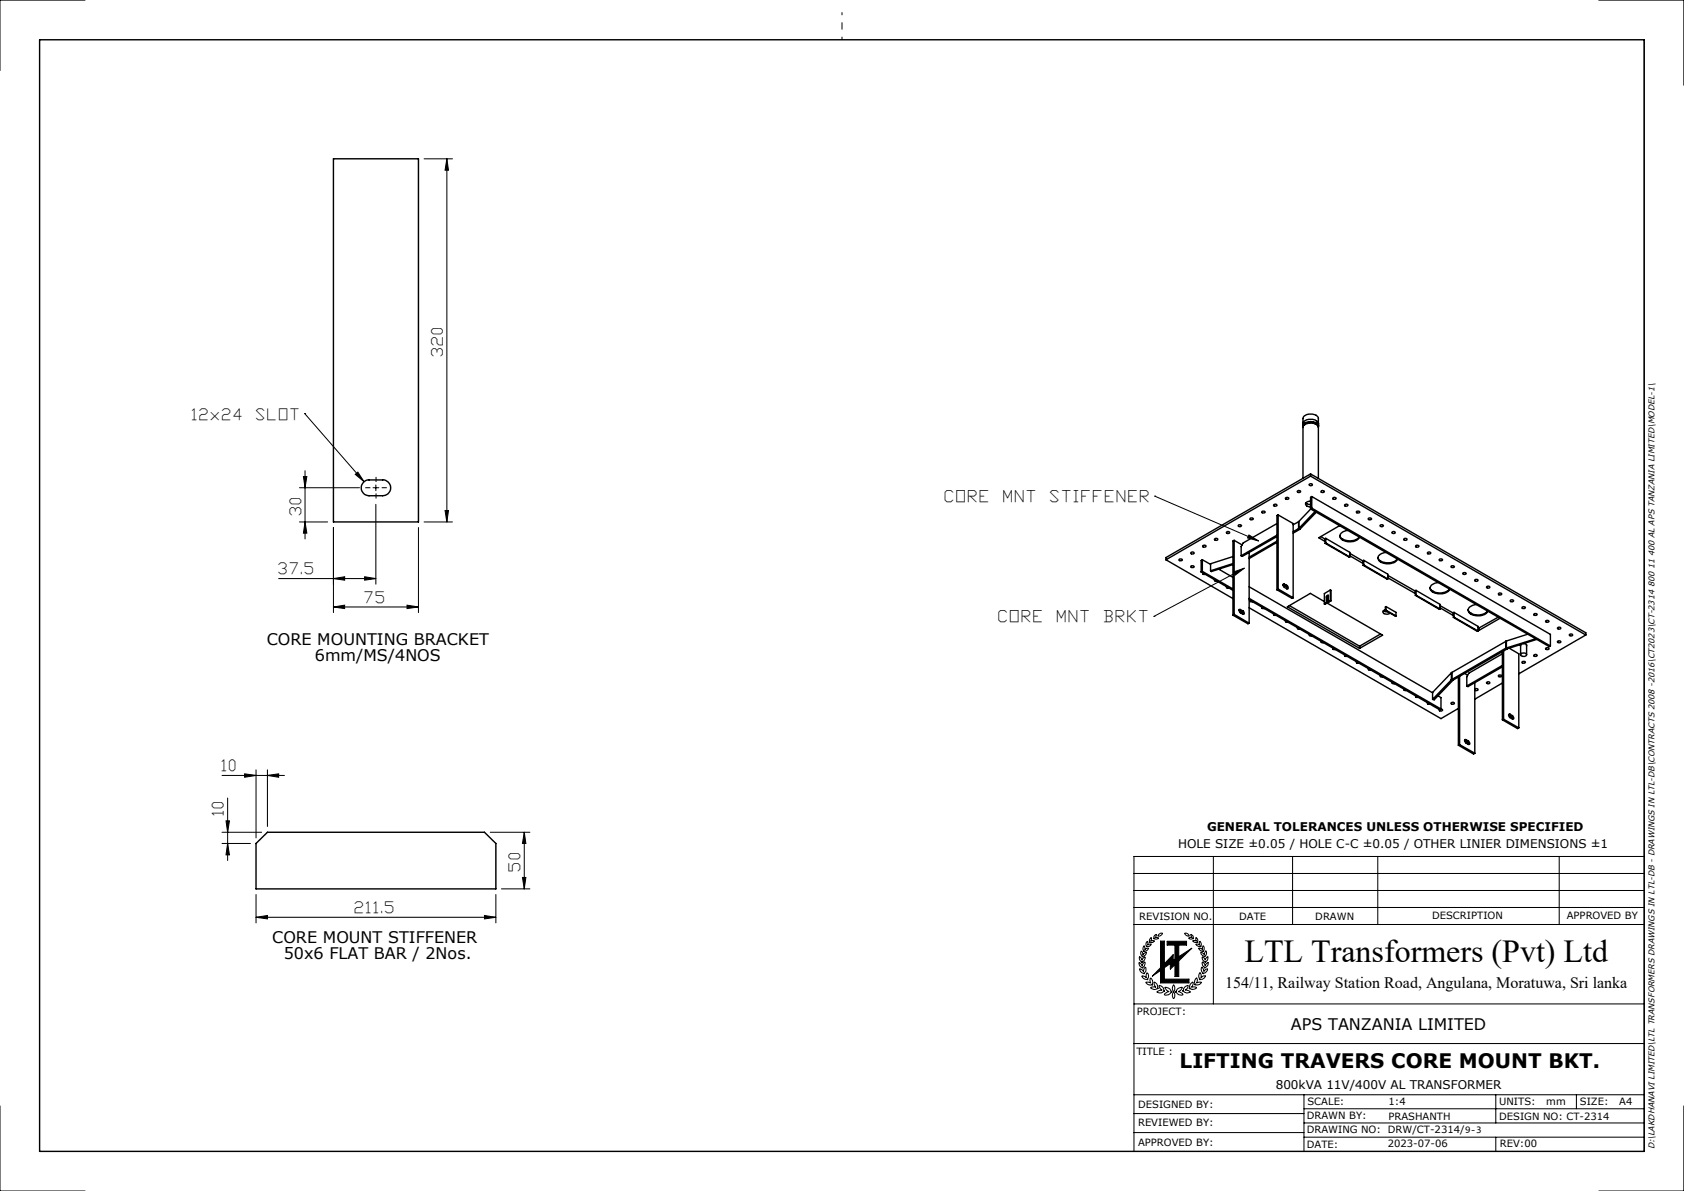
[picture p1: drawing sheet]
<svg xmlns="http://www.w3.org/2000/svg" width="297mm" height="210mm" viewBox="0 0 297 210" stroke-linecap="round" stroke-linejoin="round" font-family="sans-serif">
<g fill="none" stroke="#000" stroke-width=".25">
<path d="M7 7h283v196h-283zM58.8 28h15v64h-15zM229.8 75.1v-.4a1.48 1.48 0 0 1 2-.7l.7 .5 .1 .6M229.8 75.3v-.1a1.17 1.17 0 0 1 1.5-.8l1 .2 .2 .4v.3M229.8 74.5v-.7a1.42 1.42 0 0 1 1.9-.7l.4 .1 .3 .3 .1 1M230.2 74.6l-.1 .3M230.2 74.6v.2M231.5 74.4l-1.3 .2M231.5 74.4l.9 .7M231.5 74.4v.2M64.2 85l.6-.4h2.7a1.39 1.39 0 0 1 1.4 1.4 1.39 1.39 0 0 1-1.4 1.4h-2.4a1.4 1.4 0 0 1-1.3-.9 1.4 1.4 0 0 1 .4-1.5zM205.6 98.7l11.9 6.8"/>
<path d="M208 98.6h.4a.17 .17 0 0 1 .1 .2 .17 .17 0 0 1-.2 .1h-.2a.16 .16 0 0 1-.2-.1 .16 .16 0 0 1 .1-.2zM210 99.8h.4a.19 .19 0 0 1 .2 .2 .19 .19 0 0 1-.3 .1l-.3-.1zM210 97.4h.4a.19 .19 0 0 1 .2 .2 .19 .19 0 0 1-.3 .1l-.3-.1zM212.1 98.7l-.3 .1v2.1M212.1 98.7v2M212.1 98.7l1.4 .8M212.2 96.2l.2-.1a.22 .22 0 0 1 .3 .3 .22 .22 0 0 1-.4 .1l-.2-.1zM214.2 95l.2-.1a.23 .23 0 0 1 .3 .1 .23 .23 0 0 1 0 .3 .23 .23 0 0 1-.4-.1zM216.3 93.9l.3-.2a.2 .2 0 0 1 .3 .2 .2 .2 0 0 1-.3 .2zM217.5 98.1l-4 1.3v1.2M217.5 99.4l-4 1.2M217.5 99.5l-3.9 1.3-.1-.2"/>
<path d="M217.7 95.3v13M217.7 95.3l1.4 .8M217.7 95.3l-.2 .1v13.1M218.4 92.6h.4a.14 .14 0 0 1 .2 .1 .14 .14 0 0 1-.2 .1h-.2a.16 .16 0 0 1-.2 0 .16 .16 0 0 1 0-.2zM220.3 97.4v12.5M220.5 91.4l.4-.1a.2 .2 0 0 1 .1 .3 .2 .2 0 0 1-.3 0 .16 .16 0 0 1-.2 0 .16 .16 0 0 1 0-.2zM222.6 90.2h.5a.25 .25 0 0 1-.3 .3 .25 .25 0 0 1-.2-.3zM224.6 89l.4-.1a.17 .17 0 0 1 .2 .2 .17 .17 0 0 1-.2 .1h-.2zM225.2 95.4l-4.9 2.8M225.2 95.6l-4.9 2.9M225.2 94.4l-6.3 3.6M225.2 92.3l-5.9 3.4-.4 .7v1.6"/>
<path d="M225.2 94.6l-6.1 3.5-.2-.1M225.4 90.8l2.7 1.5v13.1M225.4 90.8v13M225.4 90.8l-.2 .1v13.1M226.7 87.8l.3-.1a.2 .2 0 0 1 .3 .2 .2 .2 0 0 1-.3 .1h-.3zM228.8 86.6l.2-.1a.24 .24 0 0 1 .3 0 .24 .24 0 0 1 0 .4 .24 .24 0 0 1-.3-.1zM229 93.2h.1M229 93.2l.2 .1M229 92v1.2M229 92l-.9 .5M229 93.2l-.9 .6M229.1 92h-.1"/>
<path d="M229.1 93.2l.2 .1M229.1 92v1.2M229.2 93.3l-1.1 .7M229.3 93.3h-.1M229.8 84.3v-8.9a1.41 1.41 0 0 1 1.9-.8l.5 .3 .3 .4v9M230.3 88.6l.4 .3 .4 .1M230.9 85.4l.2-.1a.23 .23 0 0 1 .3 0 .23 .23 0 0 1 0 .4 .23 .23 0 0 1-.4-.1zM231.1 88.4h-.3a.48 .48 0 0 0-.5 .5 .48 .48 0 0 0 .5 .5h.3M231.1 83.6l-25.5 14.7v.4M231.1 83.6v.4M231.1 84l-25.5 14.7M231.1 83.6l48.6 28v.4"/>
<path d="M231.1 84l48.6 28M231.1 89.7l42.1 24.3 .2-.1M231.2 89.7l-2.1 2.3M231.4 87.6l-.3 .1v2M231.4 89.6l-.3 .1M231.4 87.6v2M231.4 87.6l42 24.3v2M231.4 89.6l42 24.3M232 90.2l-2.9 3M232.2 90.3l-2.9 3M232.9 94.6l.8 .5M233 86.6l.3-.1a.18 .18 0 0 1 .2 .1 .18 .18 0 0 1 0 .2h-.5z"/>
<path d="M233.7 95.8l4.4 2.4M233.8 95.7l4.3 2.5M233.8 94.9l-.1 .1v.8M233.8 94.9v.8M233.8 95.7l-.1 .1M233.8 94.9l4.3 2.5v.8M235.1 87.8l.4-.1a.2 .2 0 0 1 .1 .3 .2 .2 0 0 1-.3 0zM236.3 94.4a2 2 0 0 0 2.5 .9l.6-.3 .3-.3M236.3 92.7l-3.7 2.1 1.1 .7M237.1 89l.5-.1a.2 .2 0 0 1 .1 .3 .2 .2 0 0 1-.4 0zM237.7 93.5a1.21 1.21 0 0 0-1.3 1.3 2.27 2.27 0 0 0 3.4-.1M238.1 98l2.3 1.4"/>
<path d="M238.1 97.6l2.3 1.3M239.3 90.2h.4a.27 .27 0 0 1-.1 .3 .27 .27 0 0 1-.4-.2zM240.4 99.7l4.4 2.4M240.5 99.6l-.1 .1M240.5 99.6l4.3 2.5M240.5 98.8l-.1 .1v.8M240.5 98.8v.8M240.5 98.8l4.3 2.4v.9M241.4 91.4l.3-.1a.17 .17 0 0 1 .2 .2 .17 .17 0 0 1-.2 .1h-.2a.16 .16 0 0 1-.2 0 .16 .16 0 0 1 .1-.2zM243.5 92.6l.2-.1a.21 .21 0 0 1 .3 .3 .2 .2 0 0 1-.3 .1l-.3-.1zM244.5 97.4h-.1a1.07 1.07 0 0 0-1.3 1.4 2.35 2.35 0 0 0 3.4-.2 2.43 2.43 0 0 1-3.4-.1l-.1-.2M245.5 93.8l.2-.1a.23 .23 0 0 1 .3 .1 .23 .23 0 0 1 0 .3 .23 .23 0 0 1-.4-.1z"/>
<path d="M247.6 95l.2-.1a.23 .23 0 0 1 .3 .1 .23 .23 0 0 1 0 .3 .23 .23 0 0 1-.4-.1zM249.7 96.3l.4-.1a.2 .2 0 0 1 .1 .3 .2 .2 0 0 1-.3 0zM251.8 97.4h.4a.2 .2 0 0 1 .1 .3 .2 .2 0 0 1-.3 0l-.3-.1zM253.9 98.6h.3a.2 .2 0 0 1 .2 .3 .2 .2 0 0 1-.4 0 .16 .16 0 0 1-.2-.1 .16 .16 0 0 1 .1-.2zM255.9 99.8h.4a.17 .17 0 0 1 .2 .2 .17 .17 0 0 1-.2 .1l-.4-.1zM211.8 100.9l5.7 3.2M212.1 100.7l-.3 .2M212.1 100.7l5.4 3.1M212.1 101a.27 .27 0 0 0 .2 .3 .27 .27 0 0 0 .2 0M214.2 102.2l.1 .2 .3 .1M214.9 100.4l2.6 1.4M216.3 103.4l.1 .2 .3 .1"/>
<path d="M217.5 108.5l2.6 1.5 .2-.1M217.7 108.3l-.2 .2M217.7 108.3l2.6 1.6M218.5 107.6h.1M218.5 107.6l.5 .2M218.8 107.5a.14 .14 0 0 0-.2 0 .14 .14 0 0 0-.1 .2l.3 .3 .4 .3a.27 .27 0 0 0 .3-.2 .27 .27 0 0 0-.2-.3l-.1-.1M218.8 107.5l.4 .2M218.8 107.5l-.3 .1M219 107.8l.1 .1 .1 .4M219.2 107.7l-.2 .1M220.3 107.2l33.8 19.5 3.1-1.8M220.3 105.8l33.6 19.4 .2-.2"/>
<path d="M220.3 105.5l33.8 19.5M220.3 103.5l32.4 18.7M220.5 105.9v.2h.4M222.6 107.1v.2h.4M224.6 108.3l.2 .2h.3M225.2 104l2.7 1.5 .2-.1M225.4 103.8l2.7 1.6M225.4 103.8l-.2 .2M226.3 103.1h.1M226.3 103.1l.4 .3M226.5 103a.14 .14 0 0 0-.2 0 .14 .14 0 0 0 0 .2l.1 .3 .5 .3a.3 .3 0 0 0 .3-.3 .3 .3 0 0 0-.3-.3M226.5 103l.4 .2"/>
<path d="M226.5 103l-.2 .1M226.7 109.5l.1 .2h.4M226.7 103.4h.2l.1 .4M226.9 103.2l-.2 .2M227.4 106.8l12.4 7.1M228.8 110.7l.1 .2h.3M230.9 111.9l.1 .2h.3M233 113.1v.2h.4M233.6 106.1l-2.5-1.5-4.1 2.4 12.8 7.3M233.9 105.3l.1-.3h.3v1.1M233.9 106.3l-.3 .2M233.9 105.3v1"/>
<path d="M233.9 106.3l.1 .1M233.9 105.3h.1M234 106.3l9.8 5.7-4 2.3M234 105.3v1.1M234 106.4l-.4 .1M234.3 105l-.3 .3M234.6 104l-1 .7v1.8M234.6 104v1.9M234.6 105.9l-.3 .2M234.6 105.9h.1M234.6 104l.1 .1v1.8M234.7 105.9l-.3 .2h-.1"/>
<path d="M235.1 114.3v.2h.4M237.2 115.5v.2h.4M239.3 116.7v.2h.4M239.8 113.9v.4M241.3 117.9l.1 .2h.4M243.4 119.1l.1 .2h.3M243.5 111.8l-3.7 2.1M244 107.7l.7 .2M244.3 107.5a.38 .38 0 0 0-.4 .4 .38 .38 0 0 0 .5 .4h.5l.2-.2M244.3 107.6l1.9 1M244.4 107.6h-.1M244.4 107.6l1.8 1"/>
<path d="M244.4 107h-.1v.6M244.4 107v.6M244.4 107l1.8 1v.6M244.8 101.9l4.8 2.8M244.8 101.5l4.8 2.7M249.6 105l4.3 2.4h.1M249.7 104.1l4.3 2.5v.8M249.7 104.9l4.3 2.5M249.7 104.1v.8M249.7 104.9l-.1 .1M249.7 104.1l-.1 .1v.8M252.2 103.6a2.08 2.08 0 0 0 2.8 .7l.6-.5"/>
<path d="M253.6 102.7a1.18 1.18 0 0 0-1.3 1.3 2.38 2.38 0 0 0 3.3 0l.1-.1M254 107.2l2.3 1.3M254 106.8l2.3 1.3M256 118.6v1.3M256 119.9h.3M256 119.9l-3.3 3.4M256 118.6l-3.3 3.5v1.2M256.1 119.8l-.1 .1M256.1 118.6h-.1M256.1 119.8l.2 .1M256.1 118.6v1.2M256.3 119.9l-3.4 3.5-.2-.1"/>
<path d="M256.3 119.9h.1M256.3 108.9l4.3 2.4h.1M256.4 108.8l-.1 .1M256.4 108h-.1v.9M256.4 108v.8M256.4 108.8l4.3 2.5M256.4 108l4.3 2.4v.9M257.2 119.4v12M257.4 119.3v12M258 101h.4a.2 .2 0 0 1 .2 .2 .2 .2 0 0 1-.3 .1l-.3-.1zM258.3 118.7l.5 .4M258.9 107.5a1.97 1.97 0 0 0 2.6 .8l.9-.6"/>
<path d="M260.1 102.3l.2-.1a.25 .25 0 0 1 .3 0 .25 .25 0 0 1 0 .4 .25 .25 0 0 1-.4-.1zM260.4 106.6a1.14 1.14 0 0 0-1.4 1.3 2.31 2.31 0 0 0 3.4-.1M260.7 111l.1 .2M260.7 110.7h.1M260.8 110.7v.5M262.2 103.5l.2-.1a.23 .23 0 0 1 .3 0 .23 .23 0 0 1 0 .3 .23 .23 0 0 1-.4 0zM264.2 108.8l-3.4 1.9M264.3 119.1l.3-.1a.2 .2 0 0 1 .3 .2 .22 .22 0 0 1-.4 .2l-.2-.2zM264.3 104.7l.3-.1a.2 .2 0 0 1 .3 .2 .21 .21 0 0 1-.4 .1h-.2zM264.6 109l-3.8 2.2M265 114.9v12M265 117.3l-6.3 3.7"/>
<path d="M265 115.3l-6 3.4-.3 .6v1.7M265 117.6l-6.1 3.5-.2-.1M265.2 114.8v12M265.6 114.3l.2 .1M265.6 113.1v1.2M265.6 114.3l-9.5 5.5M265.6 113.1l-9.5 5.5M265.7 114.3h-.1M265.7 113l-.1 .1M265.7 113v1.3M265.7 114.3l.1 .1M265.8 114.4l-9.5 5.5"/>
<path d="M265.8 114.4h.1M266.2 114.3l1.7 1v13M266.3 105.9l.5-.1a.2 .2 0 0 1 .1 .3 .2 .2 0 0 1-.3 0zM268.2 113.7v1.8M268.2 113.7v.2M268.3 115.2l.5-.1a.34 .34 0 0 1 .4 .4 .34 .34 0 0 1-.5 .2h-.3a.26 .26 0 0 1-.2-.2 .26 .26 0 0 1 .1-.3zM268.5 116.7l.4-.1a.2 .2 0 0 1 .1 .3 .2 .2 0 0 1-.4 0l-.2-.1zM268.5 107h.3a.19 .19 0 0 1 .2 .2 .19 .19 0 0 1-.3 .1h-.1a.16 .16 0 0 1-.2-.1 .16 .16 0 0 1 .1-.2zM268.7 113.5l.4 .1 .1 .3M269.2 113.7v1.8M269.5 111.8l-3.8 1.2M270.5 115.5l.4-.1a.2 .2 0 0 1 .1 .3 .2 .2 0 0 1-.3 0z"/>
<path d="M270.5 108.3l.5-.1a.23 .23 0 0 1 0 .3 .23 .23 0 0 1-.3 0zM270.8 112.6l-5.1 1.7M271 112.7l-5.2 1.7M272.6 109.5l.4-.1a.17 .17 0 0 1 .2 .2 .17 .17 0 0 1-.3 .1l-.3-.1zM272.7 114.3l.3-.1a.17 .17 0 0 1 .2 .2 .17 .17 0 0 1-.3 .1h-.1a.16 .16 0 0 1-.2 0 .16 .16 0 0 1 .1-.2zM274.7 113.1l.3-.1a.2 .2 0 0 1 .3 .2 .2 .2 0 0 1-.3 .1h-.3zM274.7 110.7l.3-.1a.2 .2 0 0 1 .3 .2 .2 .2 0 0 1-.3 .1zM276.8 111.9l.2-.1a.23 .23 0 0 1 .3 0 .23 .23 0 0 1 0 .3 .23 .23 0 0 1-.4 0zM279.7 112l-11.8 6.8M245.5 120.3l.1 .2h.3M247.6 121.5l.1 .2h.3M249.7 122.7v.2h.4"/>
<path d="M251.8 123.9v.2h.4M253.6 122.7l.5 .3v2M254.1 125l.1 .1a.19 .19 0 0 1 .2 .2 .19 .19 0 0 1-.3 .1l-.3-.1 .1-.2M255.9 123.9h.4a.17 .17 0 0 1 .2 .2 .17 .17 0 0 1-.2 .1l-.4-.1zM257.2 131.4l2.7 1.6 .2-.2M257.4 131.3l2.7 1.5M257.4 131.3l-.2 .1M258.3 130.5v.1M258.3 130.6l.5 .2M258.6 130.4a.27 .27 0 0 0-.3 .2 .27 .27 0 0 0 .2 .3l.5 .4M258.6 130.4l.4 .3M258.6 130.4l-.3 .2"/>
<path d="M258.8 130.8l.2 .5M259 130.7l.2 .3v.3h-.2M259 130.7l-.2 .1M260.1 121.6l.2-.2a.25 .25 0 0 1 .3 .1 .25 .25 0 0 1 0 .3 .25 .25 0 0 1-.4-.1l-.1-.1M260.1 120.4v12.4M262.2 120.3l.2-.1a.23 .23 0 0 1 .3 0 .23 .23 0 0 1 0 .4 .23 .23 0 0 1-.4-.1zM265 120.4l-4.9 2.9M265 126.9l2.7 1.6 .2-.2M265.2 126.8l2.7 1.5M265.2 126.8l-.2 .1M266.1 126v.1M266.1 126.1l.4 .2"/>
<path d="M266.3 125.9a.25 .25 0 0 0-.3 .2 .25 .25 0 0 0 .2 .3l.5 .4M266.3 125.9l.4 .3M266.3 125.9l-.2 .2M266.5 126.3l.3 .5M266.7 126.2l.3 .4-.1 .2h-.2M266.7 126.2l-.2 .1M45.2 148.7l2-2h38.2l2.1 2v8h-42.3z"/>
</g>
<g fill="none" stroke="#000" stroke-width=".18">
<path d="M15 0h-15v12.4M282 0h15v15M290 7v196M74.8 28h5M78.8 28l.3 2h-.6zM78.8 28v64M53.7 72.9h.1M53.7 72.9l10.5 12M52.8 86h10.6M52.8 92h5M53.5 84h.6l-.3 2zM53.8 83v12"/>
<path d="M53.8 92l.3 2h-.6zM58.8 93v15M62.7 83.6l.4-.4 1.1 1.7zM65.8 86h1M66.3 85.5v1M66.3 88.9v14.1M73.8 93v15M74.8 92h5M78.5 90h.6l-.3 2zM203.7 87.5h.1M203.7 87.5l18.3 7.9M220.3 94.3l1.7 1.1-2-.5z"/>
<path d="M49.1 102h17.2M58.8 107l2-.3v.6zM58.8 102l2-.3v.6zM58.8 107h15M64.3 101.7l2 .3-2 .3zM71.8 106.7l2 .3-2 .3zM203.5 108.7h.1M217.6 100.9l1.9-.7-1.7 1.2zM219.5 100.2l-16 8.5M39.2 136.7h11M43.1 136.4l2.1 .3-2.1 .3zM45.2 135.7v12"/>
<path d="M47.2 136.7l1.9-.3v.6zM47.2 135.7v10M39.2 148.7h5M39.2 146.7h6.9M39.9 144.7h.6l-.4 2zM40.1 140.7v11M40.1 148.7l.4 2h-.6zM45.2 157.7v5M86.5 146.7h7M87.5 157.7v5M88.4 156.7h5.1M92.1 154.7h.6l-.2 2z"/>
<path d="M92.5 146.7l.2 2h-.6zM92.5 146.7v10M200 157h90M200 154h90M214 151v26M228 151v12M243 151v12M275 151v12M290 151h-90v52M45.2 161.7l2-.3v.6zM45.2 161.7h42.3M85.4 161.4l2.1 .3-2.1 .3z"/>
<path d="M200 177h90M200 163h90M200 160h90M200.9 169.7l.3 .2 .2 .4 .2-.5 .3-.2a.74 .74 0 0 1-.4 .9v.1a.82 .82 0 0 1-.6-.9zM201 168.7l.4 .6 .2-.4 .4-.2a.65 .65 0 0 1-.6 .8l.1 .1a.77 .77 0 0 1-.5-.9zM201 170.8l.4 .2 .3 .3v-.1a.51 .51 0 0 1 .4-.6v.1a.92 .92 0 0 1-.3 1l-.1-.1a.73 .73 0 0 1-.7-.8zM201.3 167.7l.3 .7 .2-.3 .4-.2a.91 .91 0 0 1-.8 .8l-.2-.5zM201.4 172.1h.4l.4 .3v-.8a.45 .45 0 0 1 .4 .6l-.2 .4v.1a.89 .89 0 0 1-1-.6zM201.8 166.7l.1 .3v.5l.7-.3a.79 .79 0 0 1-.9 .5 .82 .82 0 0 1 .1-1zM202.1 173.2h.4l.5 .1-.1-.1a.58 .58 0 0 1 .1-.7 1.07 1.07 0 0 1 .2 1.2l-.1-.1a.78 .78 0 0 1-1-.4zM202.3 166l.2 .2-.1 .4 .6-.1a.67 .67 0 0 1-.8 .4 .81 .81 0 0 1 .1-.9zM202.8 166.1v.1a.65 .65 0 0 1 .3-.9l-.1 .7 .6-.1a.45 .45 0 0 1-.8 .2"/>
<path d="M203.6 173.1a.88 .88 0 0 1 .5 1.1h.2a.93 .93 0 0 1-1.4 0l.4-.2 .6 .1a1.01 1.01 0 0 1-.3-1zM203.7 164.9l.2-.2-.2 .6 .7 .1a.57 .57 0 0 1-.9 0v-.3zM204.3 164.8l.3-.2h.4a.68 .68 0 0 1-.8 .4zM204.4 173.7a.84 .84 0 0 1 .8 1h.2a.99 .99 0 0 1-1.4 .2l.5-.2 .5-.1a.95 .95 0 0 1-.6-.9zM204.7 165.9h.7v4l1.5-1.6v1l.3-.2v-2.5h-1.4v-.6h3.5v.6h-1.4v2.1l2.3-1.5-2.3 2.2v2.8h-.7v-2.1l-.8 .8v-1l-1 .7v2h4.3v.7h-5v-2.2l-1.5 1 1.5-1.5zM205.4 174.1a.96 .96 0 0 1 1.1 .7h.2a1.08 1.08 0 0 1-1.4 .6l.6-.5h.3l-.5-.4zM207 173.6a1 1 0 0 1 0 1.3 .99 .99 0 0 1 0-1.3zM207 174.9a1 1 0 0 1 0 1.2 .99 .99 0 0 1 0-1.2zM207.6 174.4l.9-.3a1.11 1.11 0 0 1-.7 .8l.5 .1 .4 .4a1.08 1.08 0 0 1-1.4-.6h.2zM208.9 164.6a.63 .63 0 0 1 .8 .5l-.5-.1zM209.1 173.9l.5-.2a.95 .95 0 0 1-.6 .9l.7 .1 .3 .2a.87 .87 0 0 1-1.3-.1h-.1v-.1l.1-.1 .1-.3zM210 164.7a.6 .6 0 0 1 .4 .8v-.1a.54 .54 0 0 1-.8 0l.4-.1h.3z"/>
<path d="M210 173.5l.3-.3a.61 .61 0 0 1-.2 .9l.6-.1 .4 .2a1.03 1.03 0 0 1-1.4 0h.2l-.1-.3zM210.9 172.6l.2-.2 .1 .5-.2 .4 .5-.1h.4a.94 .94 0 0 1-1.2 .4v-.5zM210.9 166.5h.4l.3 .1v-.7a.71 .71 0 0 1 .1 1v-.1a.62 .62 0 0 1-.8-.3zM211.1 166.1l.1 .1a.56 .56 0 0 0-.3-.8l.1 .5h-.7a.62 .62 0 0 0 .8 .2M211.4 167.2h.4l.3 .3 .1-.8a.74 .74 0 0 1 0 1.1l-.1-.1a.64 .64 0 0 1-.7-.5zM211.6 171.5h.1l.1 .4v.5l.4-.3 .4-.1a.89 .89 0 0 1-1.1 .7l.1-.1-.1-.1-.1-.5zM211.8 167.9l.3 .1 .3 .3 .3-.7a.82 .82 0 0 1-.3 1.1v-.1a.63 .63 0 0 1-.6-.7zM211.9 170.5l.3 .4 .1 .4 .3-.3 .4-.2a.81 .81 0 0 1-.9 .8 1.03 1.03 0 0 1-.2-1.1zM212 168.7l.4 .3 .1 .3 .5-.6a.77 .77 0 0 1-.5 .9v-.1a.67 .67 0 0 1-.5-.8zM212.1 169.6l.3 .4 .1 .3 .6-.6a.82 .82 0 0 1-.7 .9v-.1a.69 .69 0 0 1-.3-.9zM0 195v15h15M200 196.3h30"/>
<path d="M200 199.7h30M200 193h90M200 184h90M230 198h60M230 193v10M230 195.5h60M263.8 193v5M278 193v2.5M297 195v15h-15M230 200.5h60M263.8 200.5v2.5"/>
</g>
<path d="M148.5 7v-4.8" fill="none" stroke="#000" stroke-width=".18" stroke-dasharray="15.2 1.3 1.3 1.3" stroke-dashoffset="14.7" stroke-linecap="butt"/>
<path d="M204.7 165.9h.7v4l1.5-1.6v1l.3-.2v-2.5h-1.4v-.6h3.5v.6h-1.4v2.1l2.3-1.5-2.3 2.2v2.8h-.7v-2.1l-.8 .8v-1l-1 .7v2h4.3v.7h-5v-2.2l-1.5 1 1.5-1.5z" fill-rule="evenodd" fill="#000"/>
<path d="M65.3 86h-.9M66.3 85v-.9M66.3 87v.9M67.3 86h.9" fill="none" stroke="#000" stroke-width=".18" stroke-dasharray="15.2 1.3 1.3 1.3" stroke-linecap="butt"/>
<g fill="#000">
<path d="M62.7 83.6l.4-.4 1.1 1.7z"/>
<path d="M53.5 84h.6l-.3 2zM53.8 92l.3 2h-.6zM92.5 146.7l.2 2h-.6zM92.1 154.7h.6l-.2 2z"/>
<path d="M78.5 90h.6l-.3 2zM78.8 28l.3 2h-.6z"/>
<path d="M220.3 94.3l1.7 1.1-2-.5zM217.6 100.9l1.9-.7-1.7 1.2z"/>
<path d="M71.8 106.7l2 .3-2 .3zM58.8 107l2-.3v.6zM64.3 101.7l2 .3-2 .3zM58.8 102l2-.3v.6zM85.4 161.4l2.1 .3-2.1 .3zM45.2 161.7l2-.3v.6z"/>
<path d="M43.1 136.4l2.1 .3-2.1 .3zM47.2 136.7l1.9-.3v.6z"/>
<path d="M40.1 148.7l.4 2h-.6zM39.9 144.7h.6l-.4 2z"/>
</g>
<text font-size="5.6" x="219.5" y="169.6">LTL Transformers (Pvt) Ltd</text>
<text font-size="3.5" x="208.1" y="188.4">LIFTING TRAVERS CORE MOUNT BKT.</text>
<g font-size="2.8">
<text x="166.7" y="88.4">CORE</text>
<text x="177" y="88.4">MNT</text>
<text x="185.3" y="88.4">STIFFENER</text>
<text x="47" y="113.7">CORE MOUNTING BRACKET</text>
<text x="176.1" y="109.6">CORE</text>
<text x="186.5" y="109.6">MNT</text>
<text x="194.8" y="109.6">BRKT</text>
<text x="55.5" y="116.6">6mm/MS/4NOS</text>
<text x="48" y="166.3">CORE MOUNT STIFFENER</text>
<text x="50" y="169.1">50x6 FLAT BAR / 2Nos.</text>
<text x="216.1" y="174.1">154/11, Railway Station Road, Angulana, Moratuwa, Sri lanka</text>
<text x="227.7" y="181.6">APS TANZANIA LIMITED</text>
</g>
<g font-size="2.7">
<text x="78.1" y="62.8" transform="rotate(-90 78.1 62.8)">320</text>
<text x="33.9" y="74">12x24</text>
<text x="45.3" y="74">SLOT</text>
<text x="53.1" y="90.8" transform="rotate(-90 53.1 90.8)">30</text>
<text x="49.2" y="101.3">37.5</text>
<text x="64.3" y="106.3">75</text>
<text x="39.2" y="136">10</text>
<text x="39.4" y="143.7" transform="rotate(-90 39.4 143.7)">10</text>
<text x="91.7" y="153.5" transform="rotate(-90 91.7 153.5)">50</text>
<text x="62.7" y="161">211.5</text>
</g>
<g font-size="2.1">
<text x="207.8" y="149.6">HOLE SIZE ±0.05 / HOLE C-C ±0.05 / OTHER LINIER DIMENSIONS ±1</text>
<text x="212.9" y="146.4">GENERAL TOLERANCES UNLESS OTHERWISE SPECIFIED</text>
<text x="225" y="191.9">800kVA 11V/400V AL TRANSFORMER</text>
</g>
<g font-size="1.8">
<text x="200.9" y="162.1">REVISION NO.</text>
<text x="218.6" y="162.1">DATE</text>
<text x="232" y="162.1">DRAWN</text>
<text x="252.6" y="162.1">DESCRIPTION</text>
<text x="276.3" y="162.1">APPROVED BY</text>
<text x="200.5" y="179">PROJECT:</text>
<text x="200.4" y="186">TITLE :</text>
<text x="200.7" y="195.4">DESIGNED BY:</text>
<text x="230.5" y="197.4">DRAWN BY:</text>
<text x="230.6" y="194.9">SCALE:</text>
<text x="244.9" y="197.5">PRASHANTH</text>
<text x="244.9" y="194.9">1:4</text>
<text x="264.4" y="197.4">DESIGN NO: CT-2314</text>
<text x="264.4" y="194.9">UNITS:</text>
<text x="272.7" y="194.9">mm</text>
<text x="278.6" y="194.9">SIZE:</text>
<text x="285.6" y="194.9">A4</text>
<text x="200.7" y="202">APPROVED BY:</text>
<text x="200.7" y="198.6">REVIEWED BY:</text>
<text x="230.5" y="199.9">DRAWING NO: DRW/CT-2314/9-3</text>
<text x="230.5" y="202.4">DATE:</text>
<text x="244.8" y="202.3">2023-07-06</text>
<text x="264.5" y="202.3">REV:00</text>
</g>
<text font-size="1.5" x="291.8" y="202.7" transform="rotate(-90 291.8 202.7)">D:\LAKDHANAVI LIMITED\LTL TRANSFORMERS DRAWINGS IN LTL-DB - DRAWINGS IN LTL-DB\CONTRACTS 2008 -2016\CT2023\CT-2314 800 11 400 AL APS TANZANIA LIMITED\MODEL-1\</text>
</svg>
